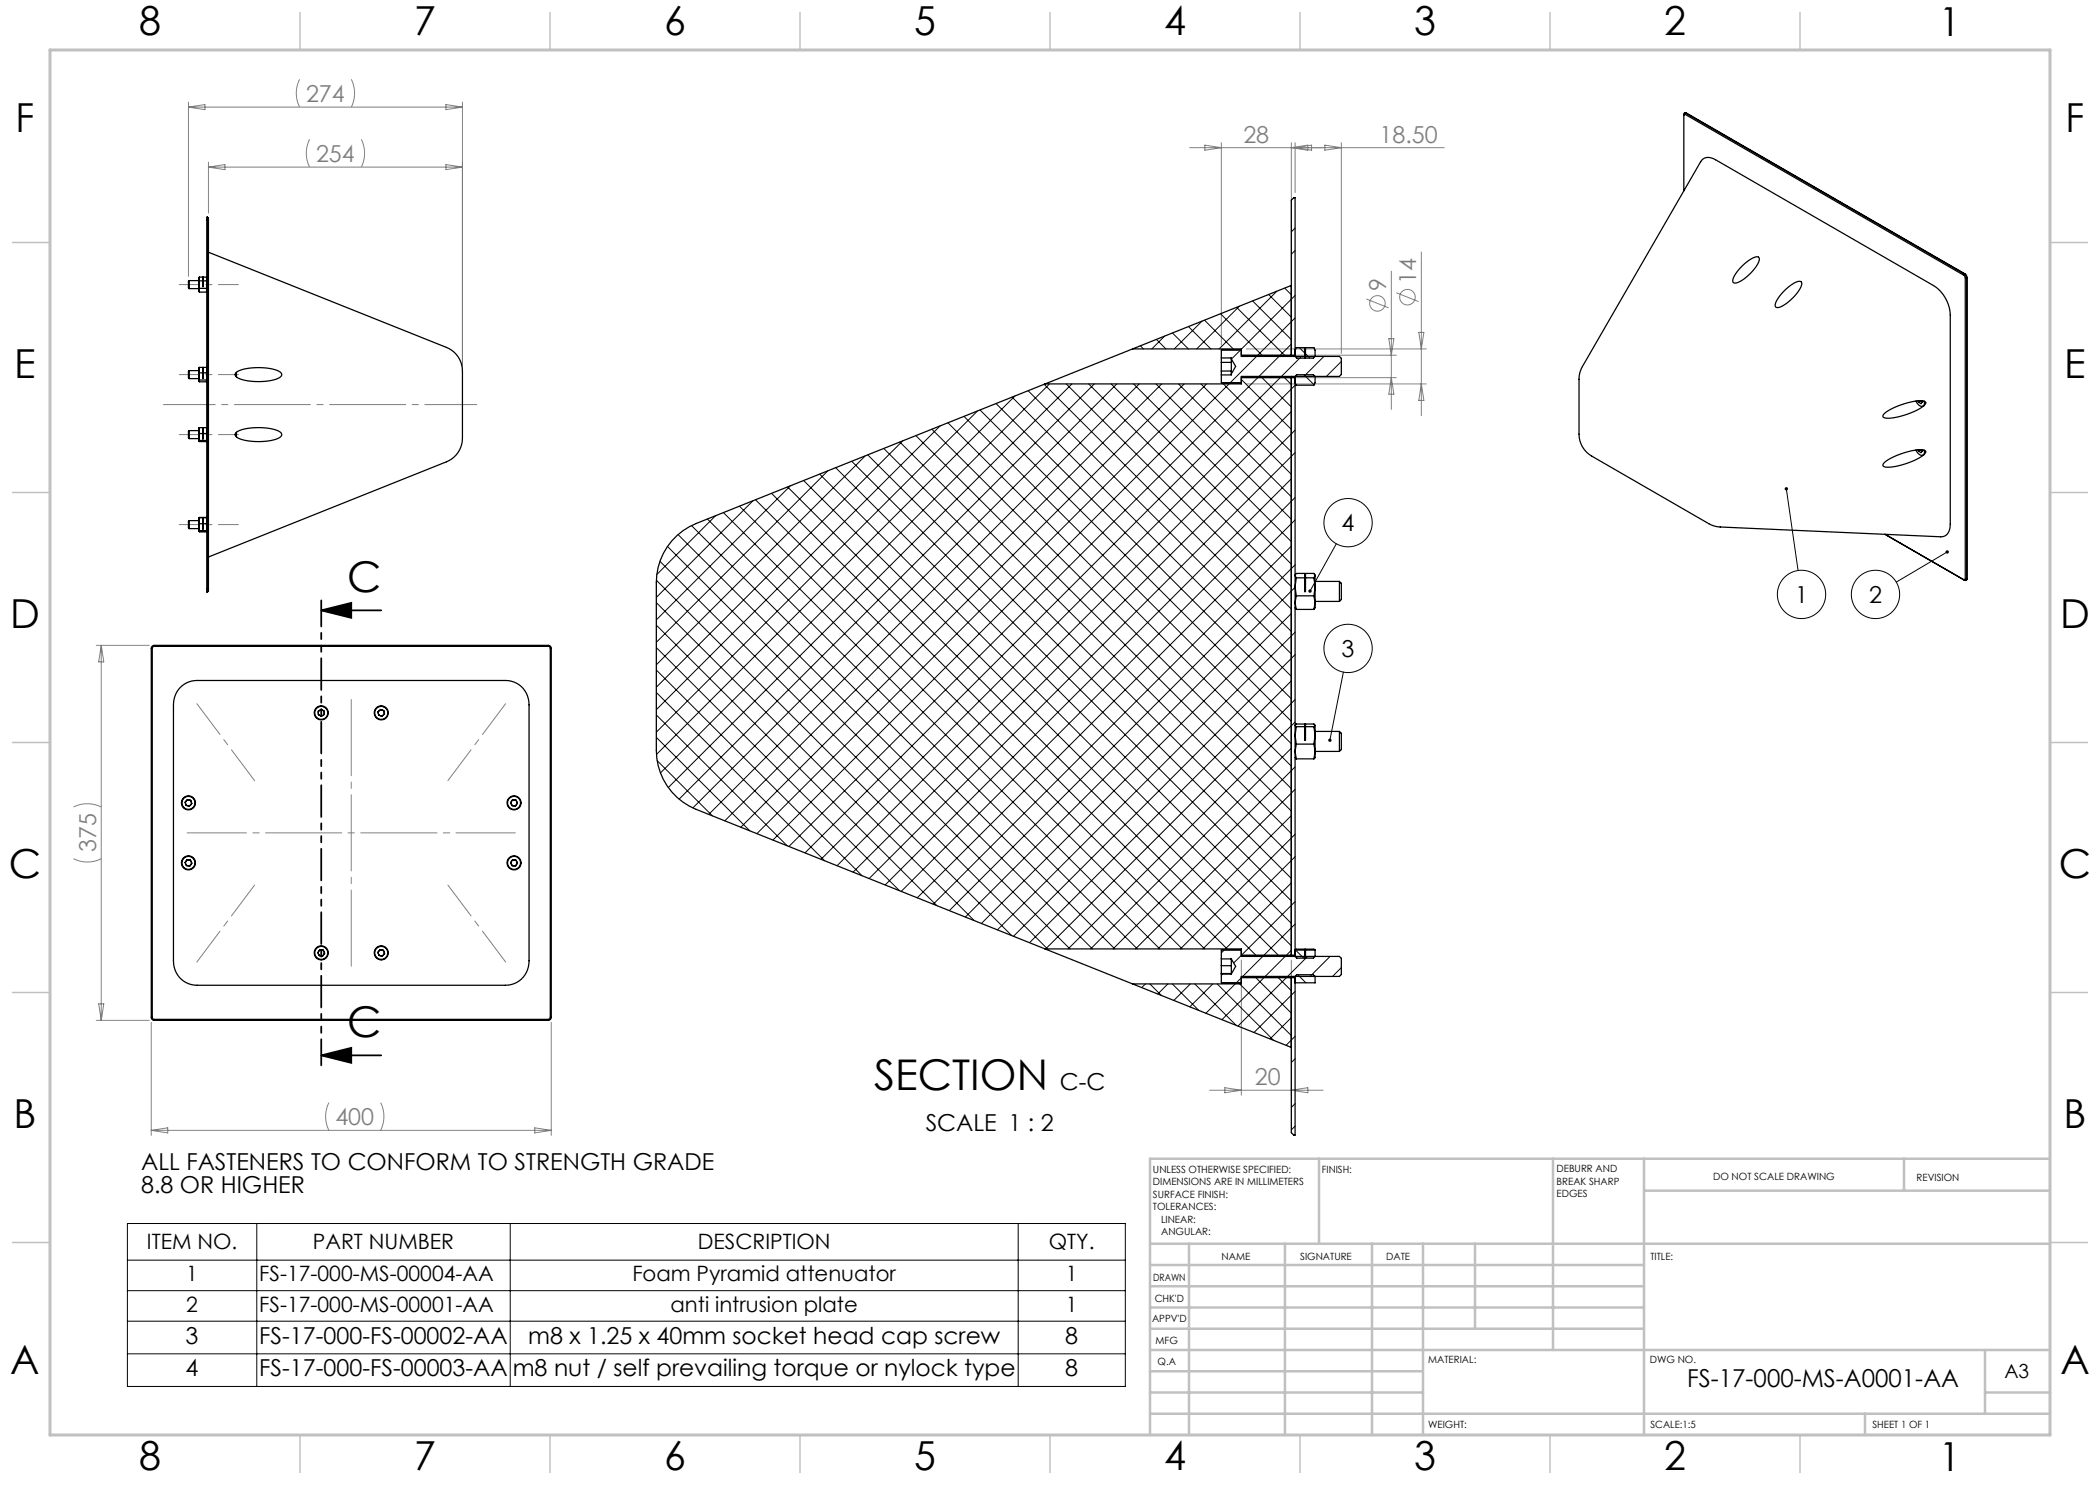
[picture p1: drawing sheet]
<svg xmlns="http://www.w3.org/2000/svg" width="420mm" height="297mm" viewBox="0 0 420 297" stroke-linecap="round" stroke-linejoin="round" font-family="sans-serif">
<g fill="none" stroke="#808080" stroke-width=".2">
<path d="M59.9 15.9a6.2 6.2 0 0 0 0 5.5M70.3 15.9a6.2 6.2 0 0 1 0 5.5M37.7 20.4v34.9M37.7 21.4h54.8M37.7 21.4l3.3-.5v1zM41.7 32.4v10.2M41.7 33.4h50.8M41.7 33.4l3.3-.5v1zM61.9 27.9a6.2 6.2 0 0 0 0 5.5M72.3 27.9a6.2 6.2 0 0 1 0 5.5M89.2 32.9l3.3 .5-3.3 .5zM89.2 20.9l3.3 .5-3.3 .5z"/>
<path d="M92.5 20.4v52.8M237.9 29.5h50.9M241 29l3.3 .5-3.3 .5zM244.3 28.5v40.5M258.3 28.5v27.6M258.3 29.5l3.3-.5v1zM259 28.5v10M259 29.5l3.3-.5v1zM265 29l3.3 .5-3.3 .5zM268.3 28.5v42.2M273.3 59.8l4.4 1.8M278.3 54.2v27.7"/>
<path d="M279.3 58.5l4.4 1.8M284.3 50.4v32.7M249.3 69.8h36M249.3 76.8h36M259.3 71h20M259.3 75.5h20M277.8 67.7h1l-.5 3.3zM278.3 75.5l.5 3.3h-1zM283.8 66.5h1l-.5 3.3zM284.3 76.8l.5 3.3h-1zM19.3 129.1h10.6M20.2 129.1v75"/>
<path d="M20.2 129.1l.6 3.3h-1.1zM14.7 171.7a6.2 6.2 0 0 0 5.6 0M14.7 161.4a6.2 6.2 0 0 1 5.6 0M248.3 192v27M258.3 192v27M19.3 204.1h10.6M19.7 200.8h1.1l-.6 3.3zM30.3 204.5v22.6M110.3 204.5v22.6M241.9 218h22.7M245 217.5l3.3 .5-3.3 .6zM258.3 218l3.3-.5v1.1z"/>
<path d="M30.3 226.1h80M30.3 226.1l3.3-.5v1zM65.8 220.5a6.2 6.2 0 0 0 0 5.6M76.1 220.5a6.2 6.2 0 0 1 0 5.6M106.9 225.6l3.4 .5-3.4 .5z"/>
<circle cx="281.5" cy="59.4" r="1.56"/>
<circle cx="275.5" cy="60.7" r="1.56"/>
</g>
<g fill="none" stroke="#000" stroke-width=".2">
<path d="M253.7 58.9l4.6 4.5M255.4 58.2l-11.6 11.6M256.9 57.6l1.4 1.3M259 45.6l-.7 .8M259 59.1l-10.7 10.7M259 50.1l-.7 .8M202.4 79.4l55.9 55.9M203 79.2l-71.7 71.7M205.6 78.1l52.7 52.7M208.8 76.9l49.5 49.4M209.9 76.8l-77.8 77.8M213.2 76.8l45.1 45"/>
<path d="M214.4 76.8l-80.7 80.7M217.7 76.8l40.6 40.5M218.9 76.8l-83.1 83M222.2 76.8l36.1 36M223.4 76.8l-84.8 84.8M226.7 76.8l31.6 31.5M227.8 76.8l-86 86.1M228.1 69.2l.6 .6M231.2 76.8l27.1 27M231.3 67.9l1.9 1.9M232.3 76.8l-87.3 87.4M232.9 67.2l-2.5 2.6"/>
<path d="M234.5 66.6l3.2 3.2M235.7 76.8l22.6 22.6M236.8 76.8l-88.6 88.6M237.7 65.3l4.5 4.5M240.2 76.8l18.1 18.1M240.4 64.2l-5.6 5.6M240.9 64l5.8 5.8M241.3 76.8l-89.9 89.9M244.1 62.7l8.3 8.3M244.7 76.8l13.6 13.6M245.8 76.8l-91.2 91.2M247.3 61.5l9.6 9.5"/>
<path d="M247.9 61.2l-8.6 8.6M248.1 70l-1.8 1.8M248.3 75.9l10 10M250.5 60.2l7.8 7.7M251.3 71.3l-5.2 5.2M251.6 75.5l-93.8 93.8M252.4 75.5l5.9 5.9M255.8 71.3l-4 4M256 75.5l-95 95.1M256.9 75.5l1.4 1.4M258.3 68.8l-2.2 2.2M259 77l-94.8 94.9"/>
<path d="M259 63.6l-7.4 7.4M259.9 69.5l1 1.1M260.3 71.3l-4 4M260.8 74.9l2 2.1M261.1 70.8l.9 .8M264.8 71.3l-4 4M268.3 72.3l-3 3M151.1 100l89.8 89.8M154.3 98.7l91.1 91.1M157.5 97.4l93.7 93.6M158.1 97.2l-26.8 26.8M160.7 96.1l95 94.9"/>
<path d="M163.9 94.8l94.4 94.4M165.6 94.2l-34.3 34.3M167.1 93.5l91.2 91.2M170.3 92.3l88 87.9M173.1 91.2l-41.8 41.8M173.5 91l84.8 84.7M176.8 89.7l81.5 81.5M180 88.4l78.3 78.3M180.5 88.2l-49.2 49.2M183.2 87.1l75.1 75.1M186.4 85.8l71.9 71.9M188 85.2l-56.7 56.7"/>
<path d="M189.6 84.6l68.7 68.6M192.8 83.3l65.5 65.4M195.5 82.2l-64.2 64.2M196 82l62.3 62.3M199.2 80.7l59.1 59.1M258.3 95.8l-81.3 81.2M258.3 82.3l-90.9 90.8M259 86l-88.4 88.4M259 99.5l-78.8 78.8M259 90.5l-85.2 85.2M357.3 97.8l2.3 16.3M131.3 116l71 71.1"/>
<path d="M132 112.3l77.5 77.5M133.5 109.3l80.5 80.5M135.6 106.9l82.9 82.9M138.3 105.1l84.7 84.7M141.5 103.8l86 86M143.1 103.1l-11.7 11.8M144.7 102.5l87.3 87.3M147.9 101.2l88.5 88.6M150.6 100.2l-19.3 19.3M258.3 109.2l-71.6 71.6M259 113l-69.1 69.1M259 104l-75.6 75.6"/>
<path d="M259 117.5l-65.9 65.9M267.3 108.8l-5.3 9.4M389.4 110.4l-10.1 6M131.3 138.5l33.6 33.6M131.3 134l41.1 41.1M131.3 129.5l48.6 48.6M131.3 125l56.1 56.1M131.3 120.5l63.6 63.6M258.3 136.2l-52.4 52.3M258.3 122.7l-62 62M259 126.4l-59.5 59.6M259 139.9l-49.9 49.9"/>
<path d="M259 130.9l-56.3 56.4M268.7 134.4l-2.7 13.6M131.3 147.5l18.7 18.7M131.3 143l26.1 26.2M131.4 152.1l11.1 11.1M258.3 149.6l-40.2 40.2M259 153.4l-36.4 36.4M259 144.4l-45.4 45.4M259 157.9l-31.9 31.9M258.3 176.6l-13.2 13.2M258.3 163.1l-26.7 26.7M259 166.9l-22.9 22.9"/>
<path d="M259 171.3l-18.4 18.5M229.1 196.8l-.8 .7M230 196.8l2.3 2.3M233.6 196.8l-2 2M234.5 196.8l5.3 5.3M238.1 196.8l-3.3 3.3M239 196.8l8.2 8.3M242.6 196.8l-4.6 4.6M243.4 196.8l11.3 11.3M244.5 194.8l-.2 .3M244.8 190l-.5 .6M247 196.8l-5.8 5.9"/>
<path d="M247.9 196.8l10.4 10.3M248.3 191.1l-1.6 1.5M248.3 195.5l-1 1M251.2 195.5l7.1 7.1M252.5 191.3l-4 4M252.8 195.5l-8.4 8.4M255.7 195.5l2.6 2.6M257 191.3l-4 4M257.3 195.5l-9.7 9.7M258.3 190.1l-1 .9M259 198.3l-8.2 8.2M259 180.3l-10.7 10.7"/>
<path d="M259 184.8l-6.2 6.2M259.1 190l1.6 1.6M259.6 194.9l1.6 1.7M261.5 191.3l-4 4M266 191.3l-4 4M268.3 193.5l-1.8 1.8M258.3 203.5l-4.3 4.3M259 207.3l-1.8 1.8M259 211.8l-.7 .7M259 220.7l-.7 .8M259 225.2l-.7 .8M25.5 244.7h199.6v32.6h-199.6z"/>
<path d="M25.5 258.1h199.6M25.5 252h199.6M51.4 244.7v32.6M102 244.7v32.6M203.6 244.7v32.6M25.5 264.2h199.6M25.5 270.8h199.6"/>
<circle cx="269.6" cy="104.5" r="4.8"/>
<circle cx="360.3" cy="118.9" r="4.8"/>
<circle cx="375.1" cy="118.9" r="4.8"/>
<circle cx="269.6" cy="129.7" r="4.8"/>
</g>
<path d="M64.2 122.1h12.1M64.3 122.1l6-1.5v3zM64.2 211.1h12.1M64.3 211.1l6-1.5v3z" fill="none" stroke="#000" stroke-width=".35"/>
<path d="M64.3 120.1v93" fill="none" stroke="#000" stroke-width=".35" stroke-dasharray="6.3 1.3 1.3 1.3 1.3 1.3" stroke-dashoffset="1.1"/>
<path d="M32.7 80.9h62.7" fill="none" stroke="#808080" stroke-width=".2" stroke-dasharray="15.2 1.3 1.3 1.3" stroke-dashoffset="4.8"/>
<path d="M47.7 56.9h-11.9M35.8 74.9h11.9M47.7 86.9h-11.9M35.8 104.9h11.9" fill="none" stroke="#808080" stroke-width=".2" stroke-dasharray="15.2 1.3 1.3 1.3" stroke-dashoffset="11.2"/>
<path d="M50.9 156.1l-11.5-15.4M89.6 156.1l11.5-15.4M50.9 177l-11.5 15.4M89.6 177l11.5 15.4" fill="none" stroke="#808080" stroke-width=".2" stroke-dasharray="15.2 1.3 1.3 1.3" stroke-dashoffset="7.5"/>
<path d="M70.3 194.2v-55.2" fill="none" stroke="#808080" stroke-width=".2" stroke-dasharray="15.2 1.3 1.3 1.3" stroke-dashoffset="-.9"/>
<path d="M37.4 166.6h65.7" fill="none" stroke="#808080" stroke-width=".2" stroke-dasharray="15.2 1.3 1.3 1.3" stroke-dashoffset="3.4"/>
<path d="M410 231.8v55.2h-187.2" fill="none" stroke="#c0c0c0" stroke-width=".2"/>
<g fill="none" stroke="#c0c0c0" stroke-width=".5">
<path d="M263.8 231.8v17M310.6 231.8v38.2M328.8 231.8v55.2M328.8 238.1h81.2M380.8 231.8v6.3M410 231.8h-180v55.2M230 248.8h180M230 257.3h98.8M230 253h98.8M237.8 248.8v38.2M257 248.8v38.2M274.4 248.8v38.2"/>
<path d="M284.6 248.8v38.2M295 248.8v17M230 265.8h98.8M230 261.5h98.8M230 278.5h54.6M230 274.3h54.6M230 270h180M397 278.5h13M397 270v12.8M230 282.8h180M373 282.8v4.2"/>
</g>
<g fill="none" stroke="#c0c0c0" stroke-width=".3">
<path d="M60 2.5v7.5M110 2.5v7.5M160 2.5v7.5M210 2.5v7.5M260 2.5v7.5M310 2.5v7.5M360 2.5v7.5M2.5 48.5h7.5M410 48.5h7.5M2.5 98.5h7.5M410 98.5h7.5M2.5 148.5h7.5"/>
<path d="M410 148.5h7.5M2.5 198.5h7.5M410 198.5h7.5M2.5 248.5h7.5M410 248.5h7.5M60 287v7.5M110 287v7.5M160 287v7.5M210 287v7.5M260 287v7.5M310 287v7.5M360 287v7.5"/>
</g>
<path d="M10 10h400v277h-400z" fill="none" stroke="#c0c0c0" stroke-width=".6"/>
<g fill="#000">
<path d="M357 97.6a.34 .34 0 0 0 .1 .5 .34 .34 0 0 0 .5-.3 .34 .34 0 0 0-.4-.4l.1 .4-.1-.4zM389.2 110.1a.34 .34 0 0 0 0 .5 .34 .34 0 0 0 .4 .1 .34 .34 0 0 0 .1-.5l-.3 .2 .3-.2-.2-.1zM261.7 118v.2l.1 .3 .2-.3-.2 .3a.34 .34 0 0 0 .5-.1 .34 .34 0 0 0-.1-.5 .34 .34 0 0 0-.5 .1zM265.8 147.8a.34 .34 0 0 0-.2 .3 .34 .34 0 0 0 .3 .3l.1-.4-.1 .4a.34 .34 0 0 0 .4-.4 .34 .34 0 0 0-.5-.2z"/>
<path d="M64.3 122.1l6-1.5v3zM64.3 211.1l6-1.5v3z"/>
</g>
<g fill="none" stroke="#000" stroke-width=".25">
<path d="M336.8 23v-.1h.2l56 32.4v60.5v.2h-.2M336.8 38.2v-15.3a.26 .26 0 0 1 .1-.3 .26 .26 0 0 1 .3 0l55.7 32.2 .3 .3 .1 .4v60.3a.26 .26 0 0 1-.1 .3 .26 .26 0 0 1-.3-.1l-15.9-9.1M336.9 22.6h.4l55.7 32.2 .3 .3 .1 .4v60.3l-.2 .3M340.3 32a2.08 2.08 0 0 1 2.8 0l43.6 25.1a7.3 7.3 0 0 1 3.4 5.9v41.8a2.15 2.15 0 0 1-1.8 2.6l-45.2-2.1-1.4-.6-23.4-13.5a5.1 5.1 0 0 1-2.5-4.4v-11a5.1 5.1 0 0 1 .7-2.5zM37.8 56.1v1.6M37.8 56.1l-.1 .2v1.3l.1 .1M37.8 56.1h2M37.8 57.7h2M39.8 56.9l.1 .8M39.8 55.8l.1 .4M39.8 55.8v1.1M39.8 56.9v1.1"/>
<path d="M39.8 58l.1 .4M39.9 56.2l-.1 .7M39.9 55.4l-.1 .4M39.9 57.7l-.1 .3M39.9 55.4h.7v1.9v-1.9h.7M39.9 56.2h.7M39.9 57.7h1.4M39.9 58.4h1.4M40.6 56.1h.1M40.6 56.2h.7M41.3 56.2v1.5M41.3 55.4v.8"/>
<path d="M41.3 57.7v.7M41.3 55.4l.1 .2M41.4 58.2l-.1 .2M41.5 43.4l.2 .2v74.6l-.2 .2M41.5 43.4v75M41.5 43.4h-.1v75h.1M41.7 50.4l47.6 19.1a5.1 5.1 0 0 1 3.2 4.7v13.4a5.1 5.1 0 0 1-3.2 4.8l-47.6 19M258.3 57.1l-31.8 12.7M348.4 53.2a5.3 5.3 0 0 1 3.1-1.8l.3 .1a3.5 3.5 0 0 1-1.4 2.9 6.2 6.2 0 0 1-3.5 2.2l-.3-.1a3.5 3.5 0 0 1 1.5-2.9zM356.9 58.1a5.3 5.3 0 0 1 3.1-1.8l.3 .1a3.5 3.5 0 0 1-1.4 2.9 6.2 6.2 0 0 1-3.5 2.2l-.3-.1a3.5 3.5 0 0 1 1.4-2.9zM37.8 74.1v1.6M37.8 74.1l-.1 .2v1.3l.1 .1"/>
<path d="M37.8 74.1h2M37.8 75.7h2M39.8 74l.1 .6M39.8 74v1.3M39.8 75.3l.1 .7M39.8 75.3v.9M39.8 73.6v.4M39.8 76.2l.1 .2h1.4l.1-.2M39.8 76.2h.1M39.8 76.2v.1M39.8 73.6h.1M39.9 73.5l-.1 .5"/>
<path d="M39.9 74.6l-.1 .7M39.9 76l-.1 .2M39.9 73.5l-.1 .1M39.9 73.5h.7v2.2v-2.2h.7M39.9 74.6h.7M39.9 76h1.4M40.6 74.1h.1M40.6 74.6h.7M41.3 73.5v1.1M41.3 74.6v1.4M41.3 76l.1 .2M41.3 73.5l.1 .1"/>
<path d="M41.4 76.2v.1M47.2 74.6a8.3 8.3 0 0 1 5.6-1 4.7 4.7 0 0 1 3.5 1.2l.1 .1a2.2 2.2 0 0 1-2.1 1.2 11.4 11.4 0 0 1-7-.7l-.2-.3zM47.3 74.5v.9M209 76.8l-69.7 27.9a12.7 12.7 0 0 0-8 11.8v33.6a12.7 12.7 0 0 0 8 11.8l69.7 27.9M226.5 69.8l-17.5 7M226.5 69.8h21.8v1.5h19.6l.4 .4v3.2l-.4 .4h-19.6v1.5h-39.3M244.3 71.6h2v.2M244.3 74.2h2M244.3 72.5h2M246.3 71.8v3M246.3 74.8v.2h-2M246.3 71.8l.8 1.5-.8 1.5"/>
<path d="M248.3 70h-4v6.5h4M248.3 71h10.7M248.3 75.5h10.7M258.3 75.3v116M259 70l.3-.5h1.6v2.1h-1.5l-.4-.3v-31.8h-.2l-.5 .5v31.3M259 76.5l.3 .5h3.5l.2-.5v-1.2l-.3-.4h-3.3l-.4 .4v116l.4 .3h1.5v-1.8h-1.6l-.3 .2M261.1 69.5h1.7l.2 .5v1.3l-.3 .3h-1.6zM37.8 86.1v1.6M37.8 86.1l-.1 .2v1.3l.1 .1M37.8 86.1h2M37.8 87.7h2M39.8 86.1l.1 .6"/>
<path d="M39.8 86.1v1.3M39.8 87.4l.1 .7M39.8 87.4v.8M39.8 85.6v.5M39.8 88.2h.1M39.8 85.6h.1M39.9 85.5l-.1 .6M39.9 86.7l-.1 .7M39.9 88.1l-.1 .1M39.9 85.5l-.1 .1M39.9 86.7h.7M39.9 85.5h.7v2.3v-2.3h.7"/>
<path d="M39.9 88.1h1.4M40.6 86.1h.1M40.6 86.7h.7M41.3 85.5v1.2M41.3 86.7v1.4M41.3 88.1v.2h-1.4l-.1-.1M41.3 85.5l.1 .1M41.4 85.6h.1M47.2 86.6a8.3 8.3 0 0 1 5.6-1 4.7 4.7 0 0 1 3.5 1.2l.1 .1a2.2 2.2 0 0 1-2.1 1.2 11.4 11.4 0 0 1-7-.7l-.2-.3zM47.3 86.5v.9M376.8 82.7a13.5 13.5 0 0 1 7.9-2.5l.4 .2a1.83 1.83 0 0 1-1.4 1.5 12.5 12.5 0 0 1-6.9 1.6l-.2-.3zM376.8 92.5a13.5 13.5 0 0 1 7.9-2.5l.4 .2a1.83 1.83 0 0 1-1.4 1.5 12.5 12.5 0 0 1-6.9 1.6l-.2-.3z"/>
<path d="M383.2 80.2a1.18 1.18 0 0 0 1.5 .9l.2-.4-.1-.5M383.2 90a1.17 1.17 0 0 0 1.5 .9l.2-.4-.1-.5M383.6 80.2l.1 .2M383.6 90l.1 .2M384.2 80.1l-.5 .3M384.2 89.9l-.5 .3M384.3 89.9l.1 .1M384.4 80.1v.1M384.4 80.1l.1 .3-.3 .3-.5-.3M384.4 89.9l.1 .3-.3 .3-.5-.3M384.8 81.1l-.2 .1M384.8 90.9l-.2 .1"/>
<path d="M37.8 104.1v1.6M37.8 104.1l-.1 .2v1.3l.1 .1M37.8 104.1h2M37.8 105.7h2M39.8 104.1l.1 .6M39.8 104.1v1.3M39.8 105.4l.1 .7M39.8 105.4v.8M39.8 103.6v.5M39.8 106.2h1.6M39.8 106.2h.1M39.8 106.2v.1"/>
<path d="M39.8 103.6h.1M39.9 103.5l-.1 .1M39.9 103.5l-.1 .6M39.9 104.7l-.1 .7M39.9 106.1l-.1 .1M39.9 103.5h.7v2.3v-2.3h.7M39.9 103.5v.1M39.9 103.5h.7M39.9 104.7h.7M39.9 106.1h1.4M40.6 104.1h.1M40.6 103.5h.7"/>
<path d="M40.6 104.7h.7M41.3 103.5l.1 .1M41.3 103.5v1.2M41.3 104.7v1.4M41.3 106.1l.1 .1M41.3 103.5v.1M41.4 106.2l-.1 .2-1.5-.1M41.4 103.6h.1M259.1 114.9l-.1 .1M259.3 119.2l-.3 1.3 .3 1.4M259.3 119.2h3.5M259.3 115.6l-.3 1.8 .3 1.8"/>
<path d="M259.3 115.6h1.6M260.9 116.3h.2M261.1 115.6h1.7M262.8 119.2l.2 1.3M262.8 115.6l.2 1.8M263 114.9v.2M263 117.4v3.1M263 115.1v2.3M263 116.3h4.9M263 115.1l-.2-.4h-1.7v3.6h-.2v-3.6h-1.6l-.3 .4 .3 .5M263 117.4l-.2 1.8M263 115.1l-.2 .5"/>
<path d="M267.9 116.3v4M267.9 116.3l.4 .4v3.2l-.4 .4M30.4 129.2l.5-.1h78.8a.6 .6 0 0 1 .6 .6v73.8a.6 .6 0 0 1-.6 .6h-78.8a.6 .6 0 0 1-.7-.6v-73.8zM30.6 129.4l.3-.1h78.8l.2 .1 .2 .3v73.8l-.2 .3-.2 .1h-78.8l-.3-.1-.1-.3v-73.8zM36.3 137.3l1.4-.9 1.7-.3h61.7a4.7 4.7 0 0 1 4.7 4.9v51.2a4.7 4.7 0 0 1-4.7 4.9h-61.7a4.7 4.7 0 0 1-4.7-4.9v-51.2l.1-1.2 .4-1.1zM259 121.5l.1 .1M259.1 121.6l.2 .3M259.3 121.9h3.5M262.9 121.6l-.1 .3M263 120.5v1.1M263 120.3h4.9M263 120.5l-.2 1.4"/>
<path d="M37.5 159.9l.6 .2 .3 .6-.5 .5-.7-.1-.2-.7zM63.6 142.2l.6-.3 .6 .3 .1 .7-.6 .4-.6-.4zM75.6 142.4l.5-.5 .7 .2 .1 .7-.5 .5-.7-.3zM102.5 160h.7l.3 .6-.4 .6h-.7l-.3-.7zM259 151.5l.3 .3M259.3 151.8h3.5M259.3 148.8l-.3 1.5 .3 1.5M259.3 148.8h3.5M259.3 145.3l-.3 1.8 .3 1.7M259.3 145.3h1.6M260.9 146.3h.2M261.1 145.3h1.7"/>
<path d="M262.8 148.8l.2 1.5M262.8 145.3l.2 1.8M263 147.1v3.2M263 145.1v2M263 150.3v1.2l-.2 .3M263 150.3h4.9M263 146.3h4.9M263 145.1l-.2-.3h-1.7v3.2h-.2v-3.2h-1.6l-.3 .3 .3 .2M263 150.3l-.2 1.5M263 147.1l-.2 1.7M263 145.1l-.2 .2M267.9 146.3v4"/>
<path d="M267.9 146.3l.4 .4v3.2l-.4 .4M267.9 146.3h.1M37.4 171.9l.7 .1 .3 .6-.4 .6-.7-.1-.3-.6zM102.5 172h.7l.3 .6-.4 .6h-.7l-.3-.7zM64 189.9l.6 .1 .3 .6-.4 .6-.6-.1-.3-.6zM76 189.9l.7 .1 .2 .7-.4 .5-.7-.1-.2-.6zM209 189.8l17.5 7M209 189.8h39.3v1.5h19.6l.4 .4v3.2l-.4 .4h-19.6v1.5h-21.8M226.5 196.8l31.8 12.7M244.3 194.8h2M244.3 191.8h2M244.3 194.7h2"/>
<path d="M244.3 193.1h2M246.3 191.8v3M246.3 191.8h.1M246.3 194.8h.1M246.3 191.8l.8 1.5-.8 1.5M248.3 190h-4v6.5h4M248.3 191h10.7M248.3 195.5h10.7M258.3 195.3v31.2l.5 .5h.2v-31.7l.4-.4h3.3l.3 .4v1.2M259 196.5l4 .1M259 190h.1M259 190h1.9"/>
<path d="M261.1 189.8h1.7l.2 .2v1.3l-.3 .3h-1.6zM261.1 190h1.9M263 196.5v.1"/>
<circle cx="64.2" cy="142.6" r="1.4"/>
<circle cx="64.2" cy="142.6" r="1.3"/>
<circle cx="64.3" cy="142.6" r=".6"/>
<circle cx="76.3" cy="142.6" r="1.4"/>
<circle cx="76.3" cy="142.6" r="1.3"/>
<circle cx="76.3" cy="142.6" r=".6"/>
<circle cx="37.7" cy="172.6" r="1.3"/>
<circle cx="37.7" cy="172.6" r="1.4"/>
<circle cx="37.7" cy="160.6" r="1.4"/>
<circle cx="37.7" cy="172.6" r=".6"/>
<circle cx="37.7" cy="160.6" r="1.3"/>
<circle cx="37.7" cy="160.6" r=".6"/>
<circle cx="102.8" cy="160.6" r="1.3"/>
<circle cx="102.8" cy="172.6" r=".6"/>
<circle cx="102.8" cy="160.6" r="1.4"/>
<circle cx="102.8" cy="172.6" r="1.4"/>
<circle cx="102.8" cy="172.6" r="1.3"/>
<circle cx="102.8" cy="160.6" r=".6"/>
<circle cx="64.2" cy="190.6" r="1.4"/>
<circle cx="64.3" cy="190.6" r="1.3"/>
<circle cx="64.3" cy="190.6" r=".6"/>
<circle cx="76.3" cy="190.6" r="1.4"/>
<circle cx="76.3" cy="190.6" r=".6"/>
<circle cx="76.3" cy="190.6" r="1.3"/>
</g>
<g font-size="8.5">
<text x="69.4" y="118.4">C</text>
<text x="69.4" y="207.4">C</text>
<text x="174.8" y="218.1">SECTION</text>
</g>
<g font-size="8">
<text x="27.8" y="7">8</text>
<text x="82.8" y="7.1">7</text>
<text x="132.8" y="7.1">6</text>
<text x="182.8" y="7.1">5</text>
<text x="232.8" y="7.1">4</text>
<text x="282.8" y="7.1">3</text>
<text x="332.8" y="7.1">2</text>
<text x="387.8" y="7.1">1</text>
<text x="3.1" y="26.4">F</text>
<text x="413.1" y="26.4">F</text>
<text x="2.9" y="75.6">E</text>
<text x="412.9" y="75.6">E</text>
<text x="2" y="125.7">D</text>
<text x="412" y="125.7">D</text>
<text x="1.8" y="175.7">C</text>
<text x="411.8" y="175.7">C</text>
<text x="2.7" y="225.6">B</text>
<text x="412.7" y="225.6">B</text>
<text x="2.1" y="274.9">A</text>
<text x="412.1" y="274.9">A</text>
<text x="27.8" y="294">8</text>
<text x="82.8" y="294.1">7</text>
<text x="132.8" y="294.1">6</text>
<text x="182.8" y="294.1">5</text>
<text x="232.8" y="294.1">4</text>
<text x="282.8" y="294.1">3</text>
<text x="332.8" y="294.1">2</text>
<text x="387.8" y="294.1">1</text>
</g>
<text font-size="4.9" x="337.4" y="277.3">FS-17-000-MS-A0001-AA</text>
<g font-size="4.7" fill="#808080">
<text x="61.2" y="20.4">274</text>
<text x="248.7" y="28.5">28</text>
<text x="275.9" y="28.5">18.50</text>
<text x="63.2" y="32.4">254</text>
<text x="277.2" y="58.1" transform="rotate(-90 277.2 58.1)">9</text>
<text x="283.2" y="56.9" transform="rotate(-90 283.2 56.9)">14</text>
<text x="19.2" y="170.5" transform="rotate(-90 19.2 170.5)">375</text>
<text x="251" y="217">20</text>
<text x="67.1" y="225.1">400</text>
</g>
<g font-size="4.7">
<text x="268.3" y="106.3">4</text>
<text x="359" y="120.6">1</text>
<text x="373.8" y="120.6">2</text>
<text x="268.3" y="131.4">3</text>
<text x="211.9" y="218.1">C-C</text>
<text x="185.1" y="226.3">SCALE 1 : 2</text>
<text x="28.2" y="234">ALL FASTENERS TO CONFORM TO STRENGTH GRADE</text>
<text x="28.2" y="238.5">8.8 OR HIGHER</text>
<text x="37.1" y="268.8">3</text>
<text x="51.9" y="268.8">FS-17-000-FS-00002-AA</text>
<text x="105.6" y="268.8">m8 x 1.25 x 40mm socket head cap screw</text>
<text x="213.1" y="268.8">8</text>
<text x="37.1" y="275.3">4</text>
<text x="51.9" y="275.3">FS-17-000-FS-00003-AA</text>
<text x="102.5" y="275.3">m8 nut / self prevailing torque or nylock type</text>
<text x="213.1" y="275.3">8</text>
</g>
<g font-size="4.2">
<text x="29.4" y="249.9">ITEM NO.</text>
<text x="62.6" y="249.9">PART NUMBER</text>
<text x="139.6" y="249.9">DESCRIPTION</text>
<text x="209.8" y="249.9">QTY.</text>
<text x="37.2" y="256.2">1</text>
<text x="51.9" y="256.2">FS-17-000-MS-00004-AA</text>
<text x="126.5" y="256.2">Foam Pyramid attenuator</text>
<text x="213.2" y="256.2">1</text>
<text x="37.2" y="262.3">2</text>
<text x="51.9" y="262.3">FS-17-000-MS-00001-AA</text>
<text x="134.1" y="262.3">anti intrusion plate</text>
<text x="213.2" y="262.3">1</text>
</g>
<text font-size="3.9" x="400.9" y="275.5">A3</text>
<g font-size="2">
<text x="230.6" y="234.6">UNLESS OTHERWISE SPECIFIED:</text>
<text x="230.6" y="237.1">DIMENSIONS ARE IN MILLIMETERS</text>
<text x="230.6" y="239.6">SURFACE FINISH:</text>
<text x="264.4" y="234.6">FINISH:</text>
<text x="311.3" y="234.5">DEBURR AND</text>
<text x="311.3" y="237">BREAK SHARP</text>
<text x="311.3" y="239.5">EDGES</text>
<text x="342.6" y="236">DO NOT SCALE DRAWING</text>
<text x="383.3" y="236.2">REVISION</text>
<text x="230.6" y="242.1">TOLERANCES:</text>
<text x="232.2" y="244.6">LINEAR:</text>
<text x="232.2" y="247.1">ANGULAR:</text>
<text x="244.3" y="252">NAME</text>
<text x="260" y="251.9">SIGNATURE</text>
<text x="277.2" y="251.9">DATE</text>
<text x="330.1" y="251.9">TITLE:</text>
<text x="230.6" y="256.1">DRAWN</text>
<text x="230.9" y="260.3">CHK'D</text>
<text x="230.4" y="264.4">APPV'D</text>
<text x="231.1" y="268.8">MFG</text>
<text x="231.5" y="273">Q.A</text>
<text x="285.6" y="272.5">MATERIAL:</text>
<text x="330" y="272.5">DWG NO.</text>
<text x="285.6" y="285.5">WEIGHT:</text>
<text x="330.1" y="285.6">SCALE:1:5</text>
<text x="374.5" y="285.6">SHEET 1 OF 1</text>
</g>
</svg>
